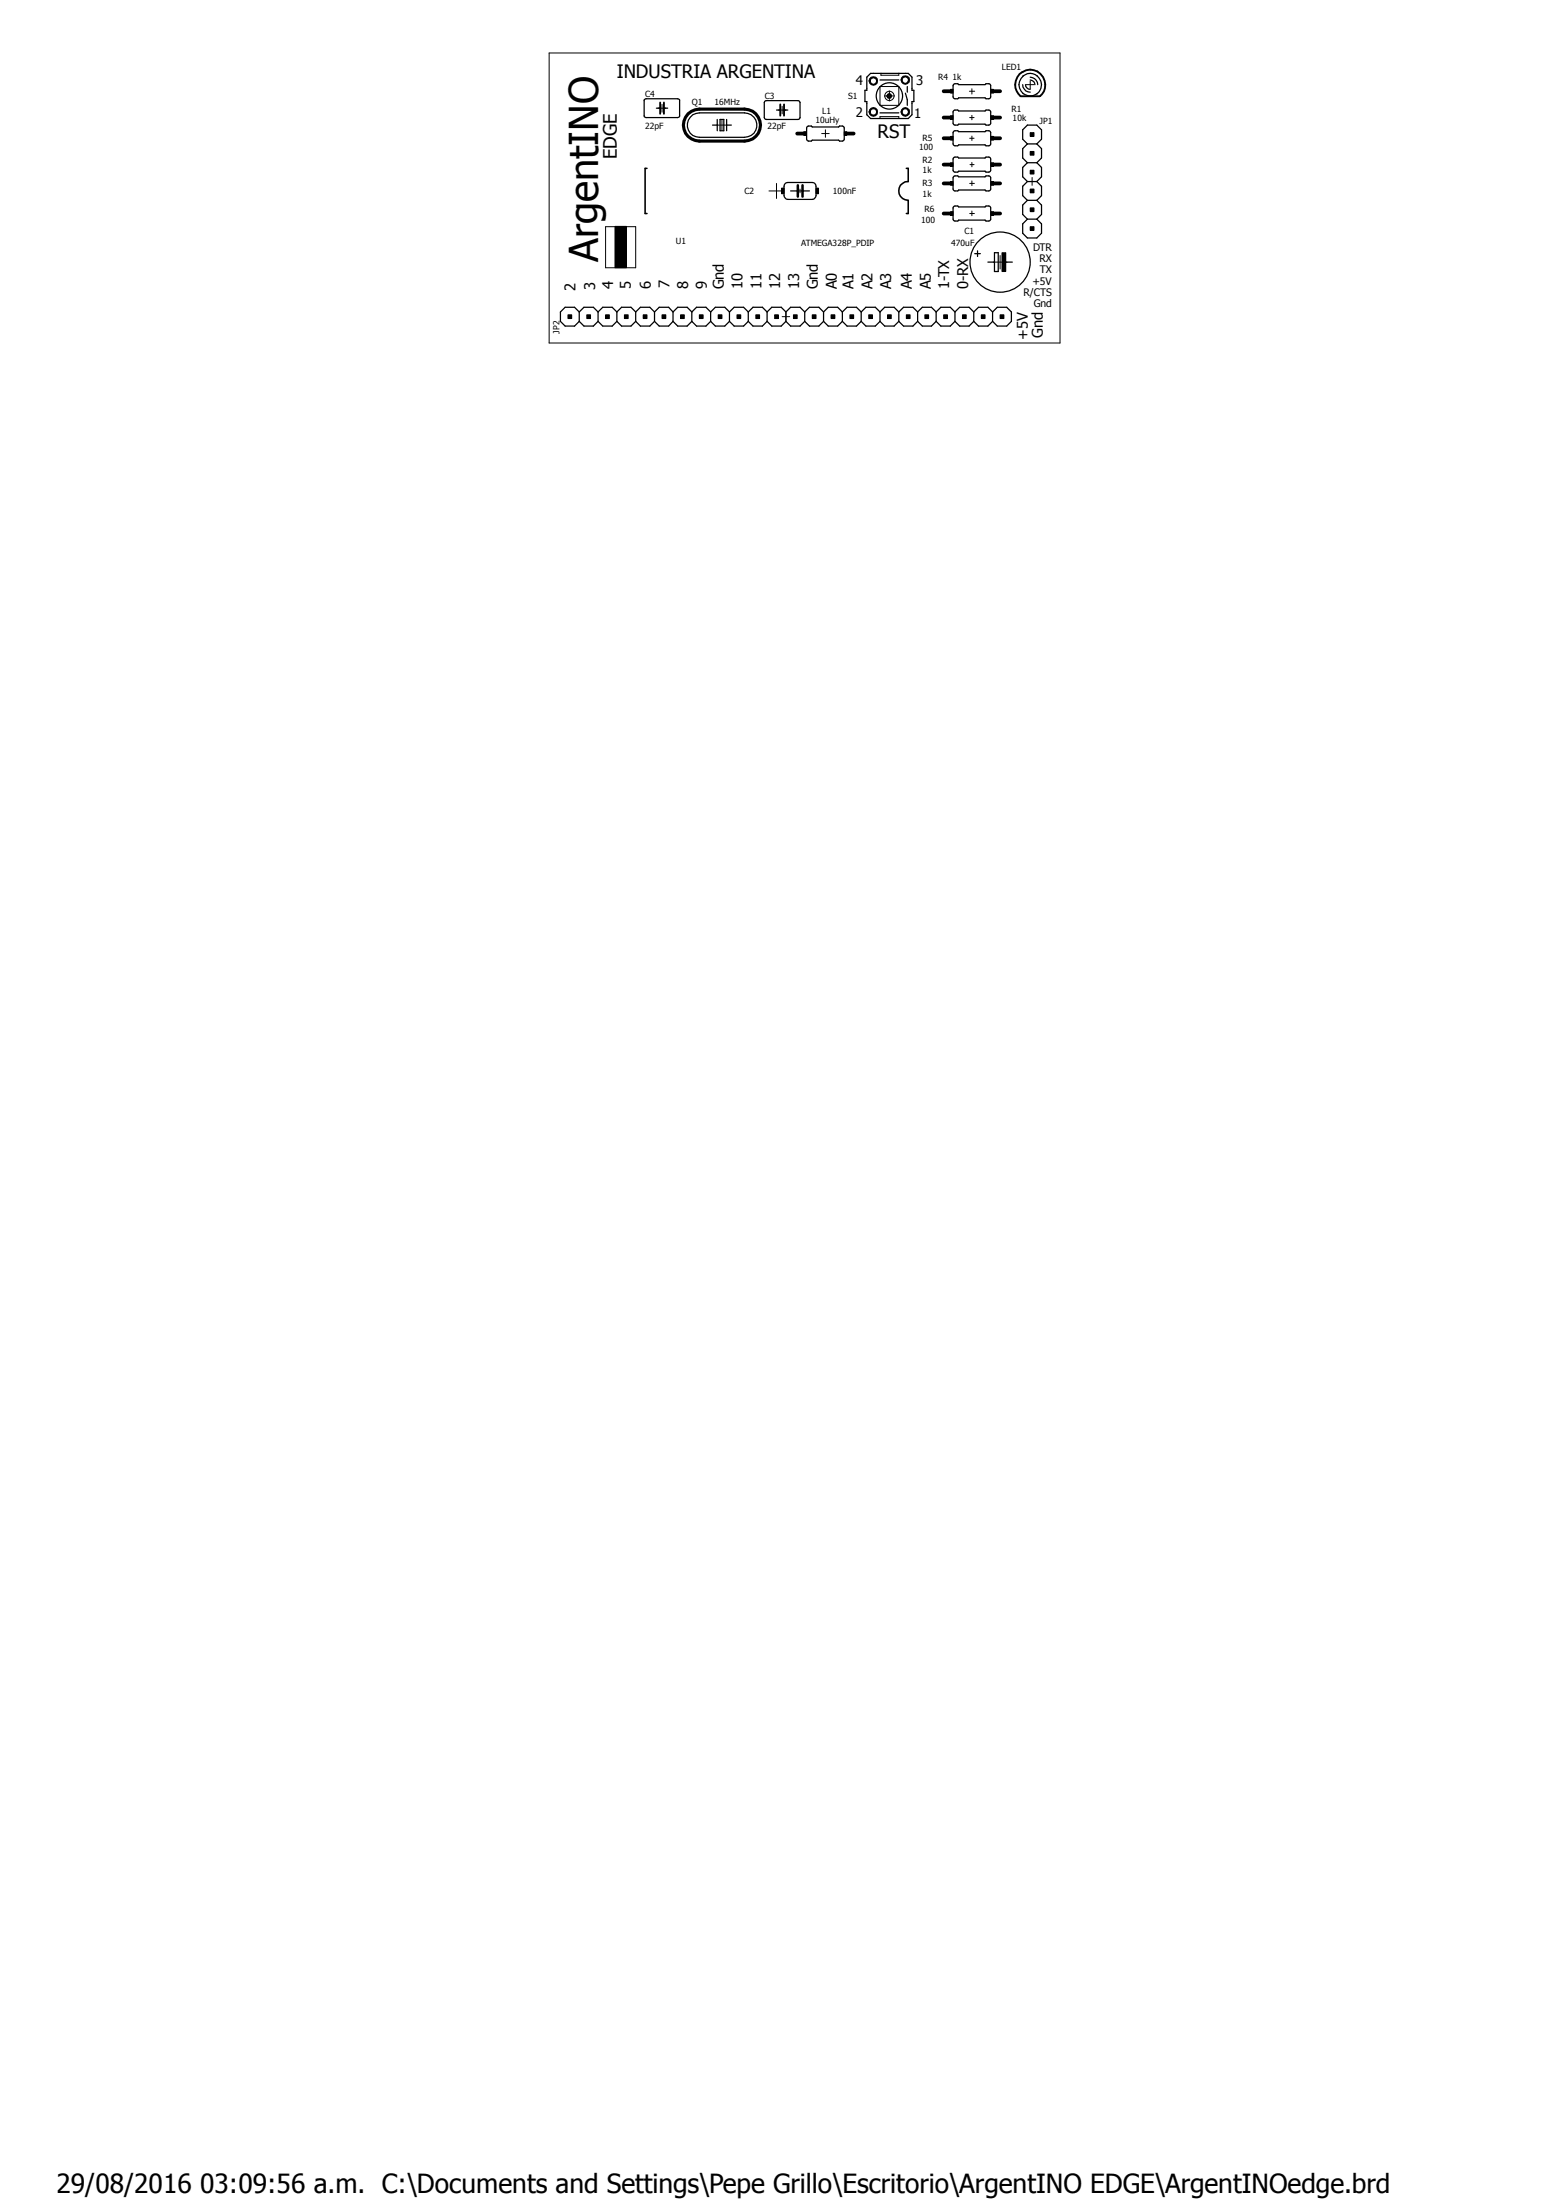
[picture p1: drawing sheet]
<svg xmlns="http://www.w3.org/2000/svg" width="210mm" height="297mm" viewBox="0 0 210 297" stroke-linecap="round" stroke-linejoin="round" font-family="sans-serif">
<path d="M74 7.1l69.3 39.4M143.3 7.1l-69.3 39.4" fill="none" stroke="#fff" stroke-width=".13"/>
<path d="M87.3 22.7h-.2v6.1h.2M122.3 22.7h.3v1.8a1.27 1.27 0 0 0-1.3 1.3 1.27 1.27 0 0 0 1.3 1.3v1.7h-.3" fill="none" stroke="#000" stroke-width=".21"/>
<g fill="none" stroke="#000" stroke-width=".17">
<path d="M87 13.5l.2-.2 4.4 .1 .1 .1v2.2l-.2 .2-4.4-.1-.1-.1zM88.6 14.6h.5M89.6 14.6h.5M93.2 15.8l.3-.3 .9-.3h6.1a1.65 1.65 0 0 1 1.7 1.7 1.65 1.65 0 0 1-1.7 1.6h-6.1a1.64 1.64 0 0 1-1.5-.9 1.64 1.64 0 0 1 .3-1.8zM96.2 16.9h.6M96.8 16.1v1.6M97.2 16.1h.5v1.6h-.5zM98.1 16.9h.6M98.1 16.1v1.6M103.2 13.7l.2-.1h4.5l.1 .2-.1 2.2-.2 .1h-4.4l-.1-.2zM104.8 14.9h.5M105.8 14.9h.5"/>
<path d="M108.9 17.1l.2-.1h.4l.1 .1h3.6l.1-.1 .5 .1 .2 .2-.1 1.6-.2 .1h-.4l-.1-.1h-3.6l-.1 .1h-.5l-.1-.2zM117.5 9.9h5.1l.5 .5v1.8h.3v1.5h-.3v1.8l-.5 .5h-5.1l-.5-.5v-1.8h-.2v-1.5h.2v-1.8zM118.8 15.2h2.5M118.8 10.8h2.5M122.2 12.6l.3 .9v.7M122.5 11.7v.7M128.7 15l.2-.1h.4l.1 .1h3.6l.1-.1h.5l.1 .2v1.7l-.2 .1h-.4l-.1-.1h-3.6l-.1 .1-.5-.1-.1-.2zM128.7 11.4l.2-.1h.4l.1 .1h3.6l.1-.1h.5l.1 .3v1.6l-.2 .1h-.4l-.1-.1h-3.6l-.1 .1h-.5l-.1-.2zM128.7 17.8l.2-.1h.4l.1 .1h3.6l.1-.1h.5l.1 .2v1.7l-.2 .1h-.4l-.1-.1h-3.6l-.1 .1-.5-.1-.1-.2zM138 10.3a1.49 1.49 0 0 1 2 0M138 11.4a1.06 1.06 0 0 0 1.1 1M138.1 12.6a1.57 1.57 0 0 0 1.9 0"/>
<path d="M138.1 10.2a1.52 1.52 0 0 0 0 2.5M138.4 11.4a.65 .65 0 0 0 .7 .7M138.7 19.4l-.7-.6v-1.3l.7-.6h1.3l.6 .6v1.3l-.6 .6M138.7 19.4l-.7 .7v1.2l.7 .7M138.7 19.4h1.3M139.1 10.8a.65 .65 0 0 1 .6 .6M139.1 10.4a1.06 1.06 0 0 1 1 1M140 19.4l.6 .7v1.2l-.6 .7M140 10.2a1.53 1.53 0 0 1 0 2.5M106 24.8l.3-.2h3.3a.5 .5 0 0 1 .6 .5v1.3a.6 .6 0 0 1-.6 .5h-3.3a.6 .6 0 0 1-.5-.5v-1.3zM106.7 25.8h1M108.3 25.8h1"/>
<path d="M128.7 21.3l.2-.1h.4l.1 .1h3.6l.1-.1 .5 .1 .1 .2v1.6l-.2 .1h-.4l-.1-.1h-3.6l-.1 .1h-.5l-.1-.2zM128.7 23.9l.2-.2h.4l.1 .2h3.6l.1-.2 .5 .1 .1 .2v1.7l-.2 .1h-.4l-.1-.1h-3.6l-.1 .1-.5-.1-.1-.2zM128.7 27.9l.2-.1h.4l.1 .1h3.6l.1-.1 .5 .1 .1 .2v1.6l-.2 .1h-.4l-.1-.1h-3.6l-.1 .1h-.5l-.1-.2zM131.6 34.2h.7M132 33.9v.7M133.3 35.4h.9M134.2 34.1h.5v2.6h-.5zM135.6 35.4h1.1M138.7 29.6l-.7 .6v1.3l.7 .6h1.3l.6-.6v-1.3l-.6-.6M138.7 27.1h1.3M138.7 24.5l-.7 .6v1.3l.7 .7M138.7 29.6h1.3"/>
<path d="M138.7 27.1l-.7 .6v1.3l.7 .6M138.7 22l-.7 .6v1.3l.7 .6M138.7 24.5h1.3M138.7 22h1.3M140 22l.6 .6v1.3l-.6 .6M140 24.5l.6 .6v1.3l-.6 .7M140 27.1l.6 .6v1.3l-.6 .6M78.2 42.1l-.6-.6h-1.3l-.7 .6v1.3l.7 .6h1.3l.6-.6M78.2 43.4l.6 .6h1.3l.6-.6M78.2 42.1l.6-.6h1.3l.6 .6M78.2 42.1v1.3M80.7 43.4l.7 .6h1.2l.7-.6"/>
<path d="M80.7 42.1l.7-.6h1.2l.7 .6M80.7 42.1v1.3M83.3 43.4l.6 .6h1.3l.6-.6M83.3 42.1l.6-.6h1.3l.6 .6M83.3 42.1v1.3M85.8 43.4l.6 .6h1.3l.6-.6M85.8 42.1l.6-.6h1.3l.6 .6M85.8 42.1v1.3M88.3 43.4l.7 .6h1.3l.5-.6M88.3 42.1v1.3M88.3 42.1l.7-.6h1.3l.5 .6M90.8 43.4l.7 .6h1.3l.6-.6"/>
<path d="M90.8 42.1v1.3M90.8 42.1l.7-.6h1.3l.6 .6M93.4 43.4l.6 .6h1.3l.6-.6M93.4 42.1l.6-.6h1.3l.6 .6M93.4 42.1v1.3M95.9 43.4l.7 .6h1.2l.7-.6M95.9 42.1l.7-.6h1.2l.7 .6M95.9 42.1v1.3M98.5 43.4l.6 .6h1.3l.6-.6M98.5 42.1l.6-.6h1.3l.6 .6M98.5 42.1v1.3M101 43.4l.6 .6h1.3l.6-.6"/>
<path d="M101 42.1l.6-.6h1.3l.6 .6M101 42.1v1.3M103.5 43.4l.7 .6h1.3l.6-.6M103.5 42.1l.7-.6h1.3l.6 .6M103.5 42.1v1.3M106.1 43.4l.6 .6h1.3l.6-.6M106.1 42.1l.6-.6h1.3l.6 .6M106.1 42.1v1.3M108.6 42.1l.7-.6h1.2l.7 .6M108.6 43.4l.7 .6h1.2l.7-.6M108.6 42.1v1.3M111.2 43.4l.6 .6h1.3l.6-.6"/>
<path d="M111.2 42.1l.6-.6h1.3l.6 .6M111.2 42.1v1.3M113.7 43.4l.6 .6h1.3l.6-.6M113.7 42.1l.6-.6h1.3l.6 .6M113.7 42.1v1.3M116.2 43.4l.7 .6h1.3l.6-.6M116.2 42.1l.7-.6h1.3l.6 .6M116.2 42.1v1.3M118.8 42.1l.6-.6h1.3l.6 .6M118.8 43.4l.6 .6h1.3l.6-.6M118.8 42.1v1.3M121.3 43.4l.7 .6h1.2l.7-.6"/>
<path d="M121.3 42.1l.7-.6h1.2l.7 .6M121.3 42.1v1.3M123.9 43.4l.6 .6h1.2l.7-.6M123.9 42.1l.6-.6h1.2l.7 .6M123.9 42.1v1.3M126.4 43.4l.6 .6h1.3l.6-.6M126.4 42.1l.6-.6h1.3l.6 .6M126.4 42.1v1.3M128.9 43.4l.6 .6h1.3l.6-.6M128.9 42.1l.6-.6h1.3l.6 .6M128.9 42.1v1.3M131.4 43.4l.7 .6h1.2l.7-.6"/>
<path d="M131.4 42.1l.7-.6h1.2l.7 .6M131.4 42.1v1.3M134 42.1l.6-.6h1.3l.6 .6v1.3l-.6 .6h-1.3l-.6-.6M134 42.1v1.3"/>
<circle cx="120.1" cy="13" r="1.78"/>
<circle cx="135" cy="35.4" r="4.1"/>
</g>
<g fill="#000">
<path d="M108.5 17.8h.3v.5h-.3z" fill-rule="evenodd"/>
<path d="M114 17.8h.3v.5h-.3z" fill-rule="evenodd"/>
<path d="M117.4 10.6a.57 .57 0 0 1 .9 0 .57 .57 0 0 1-.2 .9 .57 .57 0 0 1-.8-.6h.2a.44 .44 0 0 1 .6-.4 .44 .44 0 0 1 .1 .7 .44 .44 0 0 1-.7-.1v-.2h-.2z" fill-rule="evenodd"/>
<path d="M117.6 14.6a.59 .59 0 0 1 .8 .3 .59 .59 0 0 1-.4 .8 .59 .59 0 0 1-.7-.6h.2a.44 .44 0 0 1 .6-.4 .44 .44 0 0 1 .1 .7 .44 .44 0 0 1-.7-.1v-.2h-.2l.1-.3z" fill-rule="evenodd"/>
<path d="M119.8 12.7l.3-.1 .2 .1 .1 .3-.1 .2-.2 .1-.3-.1-.1-.2 .2-.2h.3v.2v.1h-.3l-.2-.1z" fill-rule="evenodd"/>
<path d="M121.7 10.5a.57 .57 0 0 1 .9-.1 .57 .57 0 0 1-.2 .9 .57 .57 0 0 1-.8-.5h.2a.44 .44 0 0 1 .3-.4 .44 .44 0 0 1 .5 .2 .44 .44 0 0 1-.1 .5 .44 .44 0 0 1-.5 .1l-.2-.4h-.2z" fill-rule="evenodd"/>
<path d="M121.7 14.8a.57 .57 0 0 1 .9 0 .57 .57 0 0 1-.2 .9 .57 .57 0 0 1-.8-.6h.2a.45 .45 0 0 1 .6-.4 .45 .45 0 0 1 0 .8h-.4l-.2-.4h-.2z" fill-rule="evenodd"/>
<path d="M128.3 15.6h.4v.5h-.4z" fill-rule="evenodd"/>
<path d="M128.3 12.1h.4v.5h-.4z" fill-rule="evenodd"/>
<path d="M128.3 18.4h.4v.5h-.4z" fill-rule="evenodd"/>
<path d="M133.8 15.6h.3v.5h-.3z" fill-rule="evenodd"/>
<path d="M133.8 12.1h.3v.5h-.3z" fill-rule="evenodd"/>
<path d="M133.8 18.4h.3v.5h-.3z" fill-rule="evenodd"/>
<path d="M139.1 17.9h.5v.5h-.5z" fill-rule="evenodd"/>
<path d="M83 30.6h1.5v5.6h-1.5z" fill-rule="evenodd"/>
<path d="M105.5 25.4h.3v.8h-.3z" fill-rule="evenodd"/>
<path d="M110.2 25.4h.3v.8h-.3z" fill-rule="evenodd"/>
<path d="M128.3 22h.4v.5h-.4z" fill-rule="evenodd"/>
<path d="M128.3 24.5h.4v.5h-.4z" fill-rule="evenodd"/>
<path d="M128.3 28.6h.4v.5h-.4z" fill-rule="evenodd"/>
<path d="M133.8 22h.3v.5h-.3z" fill-rule="evenodd"/>
<path d="M133.8 24.5h.3v.5h-.3z" fill-rule="evenodd"/>
<path d="M133.8 28.6h.3v.5h-.3z" fill-rule="evenodd"/>
<path d="M135.3 34.1h.5v2.6h-.5z" fill-rule="evenodd"/>
<path d="M139.1 28.1h.5v.5h-.5z" fill-rule="evenodd"/>
<path d="M139.1 25.5h.5v.5h-.5z" fill-rule="evenodd"/>
<path d="M139.1 23h.5v.5h-.5z" fill-rule="evenodd"/>
<path d="M139.1 20.4h.5v.6h-.5z" fill-rule="evenodd"/>
<path d="M139.1 30.6h.5v.5h-.5z" fill-rule="evenodd"/>
<path d="M76.7 42.5h.5v.5h-.5z" fill-rule="evenodd"/>
<path d="M79.2 42.5h.5v.5h-.5z" fill-rule="evenodd"/>
<path d="M81.7 42.5h.6v.5h-.6z" fill-rule="evenodd"/>
<path d="M84.3 42.5h.5v.5h-.5z" fill-rule="evenodd"/>
<path d="M86.8 42.5h.5v.5h-.5z" fill-rule="evenodd"/>
<path d="M89.4 42.5h.5v.5h-.5z" fill-rule="evenodd"/>
<path d="M91.9 42.5h.5v.5h-.5z" fill-rule="evenodd"/>
<path d="M94.4 42.5h.5v.5h-.5z" fill-rule="evenodd"/>
<path d="M96.9 42.5h.6v.5h-.6z" fill-rule="evenodd"/>
<path d="M99.5 42.5h.5v.5h-.5z" fill-rule="evenodd"/>
<path d="M102 42.5h.5v.5h-.5z" fill-rule="evenodd"/>
<path d="M104.6 42.5h.5v.5h-.5z" fill-rule="evenodd"/>
<path d="M107.1 42.5h.5v.5h-.5z" fill-rule="evenodd"/>
<path d="M109.6 42.5h.6v.5h-.6z" fill-rule="evenodd"/>
<path d="M112.2 42.5h.5v.5h-.5z" fill-rule="evenodd"/>
<path d="M114.7 42.5h.5v.5h-.5z" fill-rule="evenodd"/>
<path d="M117.3 42.5h.5v.5h-.5z" fill-rule="evenodd"/>
<path d="M119.8 42.5h.5v.5h-.5z" fill-rule="evenodd"/>
<path d="M122.3 42.5h.6v.5h-.6z" fill-rule="evenodd"/>
<path d="M124.8 42.5h.5v.5h-.5z" fill-rule="evenodd"/>
<path d="M127.4 42.5h.5v.5h-.5z" fill-rule="evenodd"/>
<path d="M129.9 42.5h.5v.5h-.5z" fill-rule="evenodd"/>
<path d="M132.5 42.5h.5v.5h-.5z" fill-rule="evenodd"/>
<path d="M135 42.5h.5v.5h-.5z" fill-rule="evenodd"/>
</g>
<g fill="none" stroke="#000" stroke-width=".13">
<path d="M74.1 7.2h69v39.1h-69zM88.8 14.6h1.1M89.4 14.1v1.1M96.8 16.9h1.3M97.5 16.3v1.2M105.1 14.9h1M105.6 14.4v1M108.5 17.8h.3v.5h-.3zM110.9 18h1M111.4 17.5v1M114 17.8h.3v.5h-.3zM117.4 10.6a.57 .57 0 0 1 .9 0 .57 .57 0 0 1-.2 .9 .57 .57 0 0 1-.8-.6h.2a.44 .44 0 0 1 .6-.4 .44 .44 0 0 1 .1 .7 .44 .44 0 0 1-.7-.1v-.2h-.2z"/>
<path d="M117.6 14.6a.59 .59 0 0 1 .8 .3 .59 .59 0 0 1-.4 .8 .59 .59 0 0 1-.7-.6h.2a.44 .44 0 0 1 .6-.4 .44 .44 0 0 1 .1 .7 .44 .44 0 0 1-.7-.1v-.2h-.2l.1-.3zM118.8 11.7h2.5v2.5h-2.5zM118.8 16v-.3h2.5v.3M118.9 9.9v.3h2.4v-.3M119.4 13h1.3M119.8 12.7l.3-.1 .2 .1 .1 .3-.1 .2-.2 .1-.3-.1-.1-.2 .2-.2h.3v.2v.1h-.3l-.2-.1zM120.1 12.3v1.3M121.7 10.5a.57 .57 0 0 1 .9-.1 .57 .57 0 0 1-.2 .9 .57 .57 0 0 1-.8-.5h.2a.44 .44 0 0 1 .3-.4 .44 .44 0 0 1 .5 .2 .44 .44 0 0 1-.1 .5 .44 .44 0 0 1-.5 .1l-.2-.4h-.2zM121.7 14.8a.57 .57 0 0 1 .9 0 .57 .57 0 0 1-.2 .9 .57 .57 0 0 1-.8-.6h.2a.45 .45 0 0 1 .6-.4 .45 .45 0 0 1 0 .8h-.4l-.2-.4h-.2zM128.3 15.6h.4v.5h-.4zM128.3 12.1h.4v.5h-.4zM128.3 18.4h.4v.5h-.4z"/>
<path d="M130.9 12.3h.7M130.9 15.9h.6M130.9 18.7h.6M131.2 12v.7M131.2 15.6v.6M131.2 18.4v.6M133.8 15.6h.3v.5h-.3zM133.8 12.1h.3v.5h-.3zM133.8 18.4h.3v.5h-.3zM138.5 11.4h1.1M139.1 17.9h.5v.5h-.5zM139.1 10.9v1.1"/>
<path d="M81.7 30.6h4.1v5.6h-4.1zM83 30.6h1.5v5.6h-1.5zM103.8 25.8h2M104.8 24.8v2M105.5 25.4h.3v.8h-.3zM107.7 25.8h.5M108 25.5v.5M110.2 25.4h.3v.8h-.3zM128.3 22h.4v.5h-.4zM128.3 24.5h.4v.5h-.4zM128.3 28.6h.4v.5h-.4zM130.9 24.8h.6"/>
<path d="M130.9 28.8h.6M130.9 22.2h.6M131.2 21.9v.6M131.2 24.4v.7M131.2 28.5v.6M133.8 22h.3v.5h-.3zM133.8 24.5h.3v.5h-.3zM133.8 28.6h.3v.5h-.3zM134.1 35.4h1.8M135 34.5v1.8M135.3 34.1h.5v2.6h-.5zM138.8 24.5h1.1"/>
<path d="M139.1 28.1h.5v.5h-.5zM139.1 25.5h.5v.5h-.5zM139.1 23h.5v.5h-.5zM139.1 20.4h.5v.6h-.5zM139.1 30.6h.5v.5h-.5zM139.3 24v1M76.7 42.5h.5v.5h-.5zM79.2 42.5h.5v.5h-.5zM81.7 42.5h.6v.5h-.6zM84.3 42.5h.5v.5h-.5zM86.8 42.5h.5v.5h-.5zM89.4 42.5h.5v.5h-.5z"/>
<path d="M91.9 42.5h.5v.5h-.5zM94.4 42.5h.5v.5h-.5zM96.9 42.5h.6v.5h-.6zM99.5 42.5h.5v.5h-.5zM102 42.5h.5v.5h-.5zM104.6 42.5h.5v.5h-.5zM105.6 42.8h1M106.1 42.2v1.1M107.1 42.5h.5v.5h-.5zM109.6 42.5h.6v.5h-.6zM112.2 42.5h.5v.5h-.5zM114.7 42.5h.5v.5h-.5z"/>
<path d="M117.3 42.5h.5v.5h-.5zM119.8 42.5h.5v.5h-.5zM122.3 42.5h.6v.5h-.6zM124.8 42.5h.5v.5h-.5zM127.4 42.5h.5v.5h-.5zM129.9 42.5h.5v.5h-.5zM132.5 42.5h.5v.5h-.5zM135 42.5h.5v.5h-.5z"/>
<circle cx="120.1" cy="13" r=".63"/>
</g>
<path d="M92.9 15.4l.4-.4 1.1-.3h6.1a2.16 2.16 0 0 1 2.2 2.2 2.16 2.16 0 0 1-2.2 2.1h-6.1a2.15 2.15 0 0 1-2-1.3 2.15 2.15 0 0 1 .5-2.3z" fill="none" stroke="#000" stroke-width=".42"/>
<path d="M89.1 13.8v1.6M89.6 13.8v1.6M105.3 14.1v1.5M105.8 14.1v1.5M137.8 13h2.5M138 9.7a2.02 2.02 0 0 1 2.7 .6 2.02 2.02 0 0 1-.3 2.7M138 9.7a2.02 2.02 0 0 0-.2 3.3" fill="none" stroke="#000" stroke-width=".25"/>
<path d="M107.7 25v1.5M108.3 25v1.5" fill="none" stroke="#000" stroke-width=".34"/>
<g fill="none" stroke="#000" stroke-width=".51">
<path d="M107.6 18h.9M114.3 18h.9M127.4 15.9h.9M127.4 12.3h.9M127.4 18.7h.9M134.1 15.9h.9M134.1 12.3h.9M134.1 18.7h.9M127.4 22.2h.9M127.4 24.8h.9M127.4 28.8h.9M134.1 22.2h.9"/>
<path d="M134.1 24.8h.9M134.1 28.8h.9"/>
</g>
<text font-size="5.4" x="80.7" y="35.4" transform="rotate(-90 80.7 35.4)">ArgentINO</text>
<text font-size="3.6" x="7.6" y="296.1">29/08/2016 03:09:56 a.m. C:\Documents and Settings\Pepe Grillo\Escritorio\ArgentINO EDGE\ArgentINOedge.brd</text>
<g font-size="2.5">
<text x="83.3" y="10.5">INDUSTRIA ARGENTINA</text>
<text x="83.3" y="21.5" transform="rotate(-90 83.3 21.5)">EDGE</text>
<text x="118.4" y="18.7">RST</text>
</g>
<g font-size="2">
<text x="77.7" y="39.3" transform="rotate(-90 77.7 39.3)">2</text>
<text x="80.3" y="39.2" transform="rotate(-90 80.3 39.2)">3</text>
<text x="82.8" y="39.1" transform="rotate(-90 82.8 39.1)">4</text>
<text x="85.2" y="39.1" transform="rotate(-90 85.2 39.1)">5</text>
<text x="87.8" y="39.1" transform="rotate(-90 87.8 39.1)">6</text>
<text x="90.4" y="38.9" transform="rotate(-90 90.4 38.9)">7</text>
<text x="92.9" y="39.1" transform="rotate(-90 92.9 39.1)">8</text>
<text x="95.4" y="39.1" transform="rotate(-90 95.4 39.1)">9</text>
<text x="97.7" y="39.1" transform="rotate(-90 97.7 39.1)">Gnd</text>
<text x="100.2" y="39.1" transform="rotate(-90 100.2 39.1)">10</text>
<text x="102.8" y="39.1" transform="rotate(-90 102.8 39.1)">11</text>
<text x="105.3" y="39.1" transform="rotate(-90 105.3 39.1)">12</text>
<text x="107.9" y="39.1" transform="rotate(-90 107.9 39.1)">13</text>
<text x="110.4" y="39.1" transform="rotate(-90 110.4 39.1)">Gnd</text>
<text x="112.9" y="39.1" transform="rotate(-90 112.9 39.1)">A0</text>
<text x="115.2" y="39.1" transform="rotate(-90 115.2 39.1)">A1</text>
<text x="117.8" y="39.1" transform="rotate(-90 117.8 39.1)">A2</text>
<text x="120.3" y="39.1" transform="rotate(-90 120.3 39.1)">A3</text>
<text x="123.1" y="39.1" transform="rotate(-90 123.1 39.1)">A4</text>
<text x="125.6" y="39.1" transform="rotate(-90 125.6 39.1)">A5</text>
<text x="128.1" y="39.1" transform="rotate(-90 128.1 39.1)">1-TX</text>
<text x="130.7" y="39.1" transform="rotate(-90 130.7 39.1)">0-RX</text>
<text x="138.7" y="45.8" transform="rotate(-90 138.7 45.8)">+5V</text>
<text x="140.8" y="45.6" transform="rotate(-90 140.8 45.6)">Gnd</text>
</g>
<g font-size="1.8">
<text x="115.5" y="11.4">4</text>
<text x="123.7" y="11.4">3</text>
<text x="115.5" y="15.7">2</text>
<text x="123.4" y="15.9">1</text>
</g>
<g font-size="1.4">
<text x="139.4" y="33.9">DTR</text>
<text x="140.3" y="35.4">RX</text>
<text x="138.2" y="40">R/CTS</text>
<text x="139.4" y="38.4">+5V</text>
<text x="139.5" y="41.5">Gnd</text>
<text x="140.4" y="36.9">TX</text>
</g>
<g font-size="1.1">
<text x="126.6" y="10.8">R4</text>
<text x="128.6" y="10.8">1k</text>
<text x="135.3" y="9.4">LED1</text>
<text x="87.1" y="13.1">C4</text>
<text x="87.1" y="17.4">22pF</text>
<text x="93.4" y="14.2">Q1</text>
<text x="96.4" y="14.2">16MHz</text>
<text x="103.3" y="13.4">C3</text>
<text x="103.6" y="17.4">22pF</text>
<text x="110.1" y="16.6">10uHy</text>
<text x="111" y="15.3">L1</text>
<text x="114.5" y="13.4">S1</text>
<text x="136.5" y="15.1">R1</text>
<text x="136.7" y="16.4">10k</text>
<text x="140.3" y="16.8">JP1</text>
<text x="124.1" y="20.3">100</text>
<text x="124.5" y="22.1">R2</text>
<text x="124.5" y="19">R5</text>
<text x="124.5" y="23.3">1k</text>
<text x="100.5" y="26.2">C2</text>
<text x="112.4" y="26.2">100nF</text>
<text x="124.5" y="25.1">R3</text>
<text x="124.5" y="26.6">1k</text>
<text x="124.8" y="28.6">R6</text>
<text x="91.2" y="32.9">U1</text>
<text x="108.2" y="33.2">ATMEGA328P_PDIP</text>
<text x="124.3" y="30.1">100</text>
<text x="128.4" y="33.1">470uF</text>
<text x="130.2" y="31.6">C1</text>
<text x="75.5" y="45" transform="rotate(-90 75.5 45)">JP2</text>
</g>
</svg>
